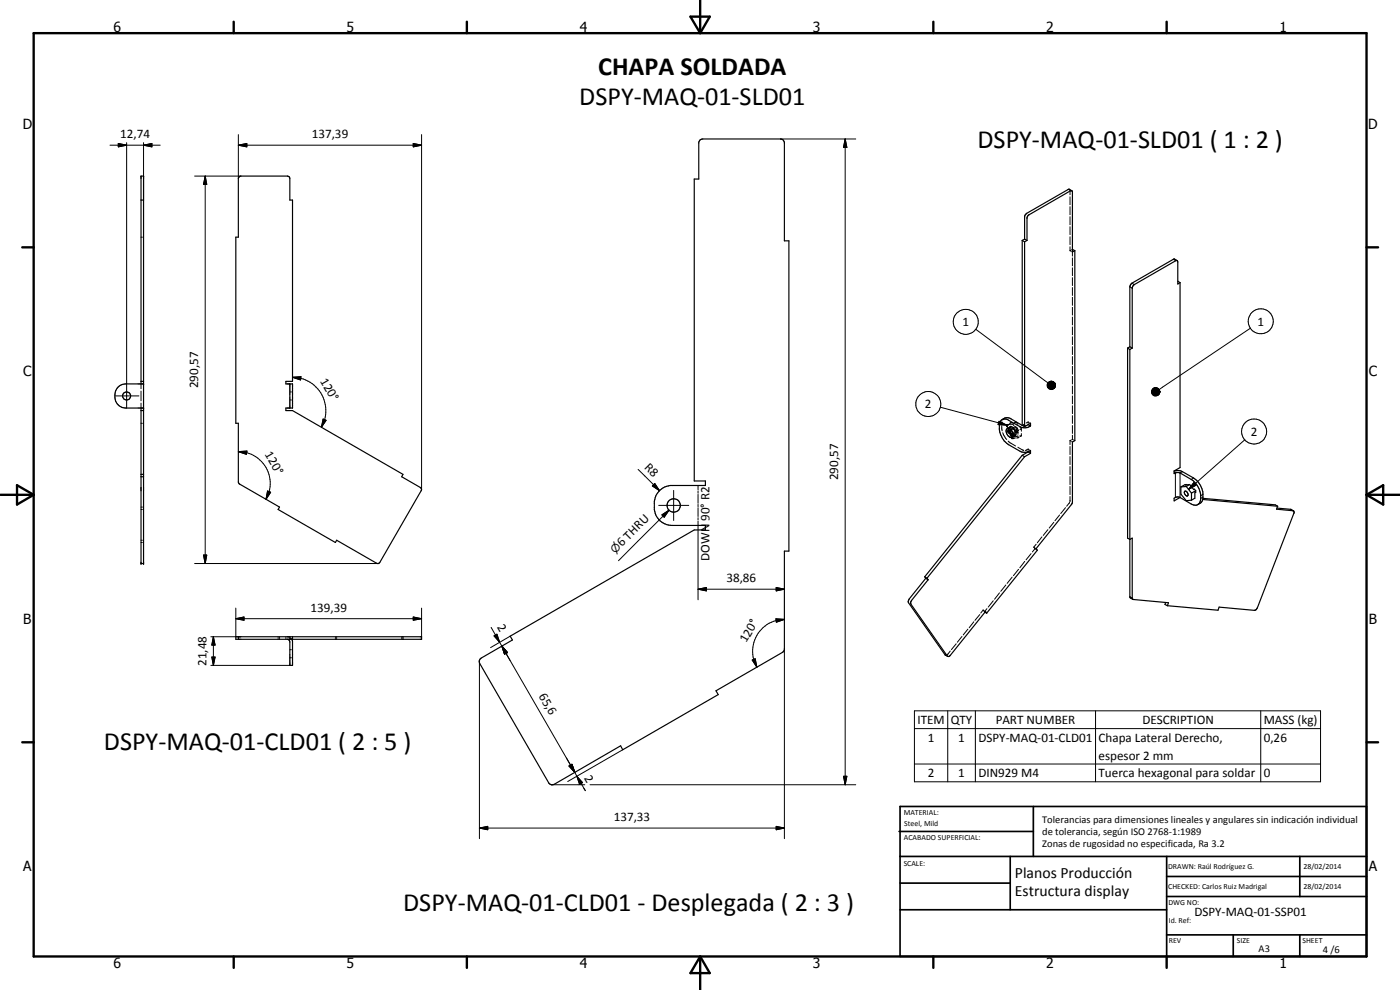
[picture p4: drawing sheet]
<svg xmlns="http://www.w3.org/2000/svg" width="420mm" height="297mm" viewBox="0 0 420 297" stroke-linecap="round" stroke-linejoin="round" font-family="sans-serif">
<g fill="none" stroke="#000" stroke-width=".35">
<path d="M71.8 53l.5-.2h14l.5 .2 .2 .6v6.4h.8v54.4h-2v.8h2v7.2h-2v.8h2l33.1 19.1-.3 .7 5.5 3.3 .4 .4-.1 .5-12.4 21.5-.4 .4-.6-.1-12-6.9-.3 .7-17.2-9.9 .4-.8-12-6.9-.3-.4-.1-17.8h-.7v-55.8h.7v-17.6zM210.1 42l.8-.3h23.3l.8 .3 .4 .7v29.6h1.4v93.1h-1.4v29.5l-.6 .8-19.9 11.6 .6 1.1-28.6 16.6-.6-1.2-20 11.5-1 .1-.6-.5-20.7-35.8-.1-1.1 .5-.6 9.4-5.4-.7-1.1 55.3-31.9h3.3v-1.4h-10a5.3 5.3 0 0 1-5.3-4.7 8.9 8.9 0 0 1 .4-4.1 5.4 5.4 0 0 1 4.3-3.1h10.6v-1.4h-3.3v-90.6h1.3v-11zM321.7 57.2l-1.1-.4-12.8 7.6-.3 .5v6.9M42.3 60h.8M306.8 72.1v55.5M306.8 72.1l.7 .5M307.5 71.8l-.7 .3M307.5 72.6v55.4M307.5 71.8l.7 .3M308.2 72.1v-6.7l.4-.8 13-7.4 .2 .3v18.1l.8-.4M308.2 72.1l-.7 .5M321.8 74.8l.8 .4"/>
<path d="M322.6 75.2v57l-.8 .4v18.1l-.3 .7-10.5 13.2 .3 .5-15.2 18.9M353.2 78.1l-12.8 7.3-.5 .5-.1 18.5M353.2 78.1l.3 .5v6.6l.6-.4M353.3 78.2l-.8-.5-.4 .1-12.8 7.5-.2 .8v18M353.5 84.4l.6 .4M354.1 84.8v55.5l-1.7 1v.8l.7-.3 1 .1 3.4 1.9a6.2 6.2 0 0 1 2.6 6.8 1.65 1.65 0 0 1-2.6 .6l-3.4-1.9M42.3 115.2v-62.4h.8v116.3h-.8v-46.7M42.3 114.4h.8M43.1 115.2h-5.4a3.6 3.6 0 0 0-3.2 3.6 3.6 3.6 0 0 0 3.2 3.6h5.4M87 115.2v7.2M338.4 104.4v57.1l.7 .3 .7-.3v18.1l.2 .2M338.4 104.4l.7 .5"/>
<path d="M339.1 104.9v74.1l.2 .5 .7 .3M339.1 104.1l.7 .3M339.1 104.1l-.7 .3M339.8 104.4l-.7 .5M42.3 123.2h.8M300.7 125.9a2.16 2.16 0 0 1 2.7-.2l3.4 1.9M302.1 128.7l.3-.1a1.99 1.99 0 0 1 1.7 2 .76 .76 0 0 1-.7 .7 .76 .76 0 0 1-.8-.5l-.6-1.3zM302.7 128.6a2.21 2.21 0 0 0 1.3 2.3M303.2 128.9a.95 .95 0 0 0 .8 1.3M306.8 136.6l-29.3 36.5M306.8 136.6l.7 .4M306.8 127.6l.7 .4"/>
<path d="M307.5 137l-29.3 36.5M308.6 135.6h.1M308.6 135.6l.7 .4M308.6 127.4l.7 .4M308.6 135.6l-1.8 1M309.3 127.8a3.1 3.1 0 0 1-3.2 .2l-3.4-1.9a1.67 1.67 0 0 0-1.8-.3 1.67 1.67 0 0 0-1 1.5 6.3 6.3 0 0 0 2.5 5.9l3.7 2.2a3.1 3.1 0 0 0 3.2-.2v.8M309.3 127.8v-.8l-1.8 1M309.3 136l-1.8 1M42.3 142.3h.8M42.3 143h.8M352.4 141.4l1.9-.1 3.9 2.1a6.4 6.4 0 0 1 2.8 6.1M352.4 149.5l.9-.4 .8 .2-1.7 1z"/>
<path d="M354.4 146.1v2.2l1.6 1.9 1.6-.1M355.5 147.4a.8 .8 0 0 1 .9 .5 .8 .8 0 0 1-.2 .9 1.13 1.13 0 0 1-.7-1.4zM356 145.4l-.1 .1M356 145.4l-.2 .1 1.2-.1M356 146l1.6 2M356 145.4l-1.6 .7M356 146l-1.6 .1M357 145.4l1.3 1.5 .2-.1 .3 .4M357 145.4l-1 .6M357.6 148v2.1M358.8 147.2v.5l-.2 .1v1.7l-1 .6M358.8 147.2l-1.2 .8"/>
<path d="M361 149.9l22.4 2M361 149.9l-.4 .8-1.1 .7M361 149.5l21.7 2 .7 .4M361 149.5v.4M383.2 152.4l4.2 .4M383.4 151.9l-.3 .9 5.1 .5M387.4 152.8l.1 .1M387.5 152.9l.7 .4M388.2 153.3l.2 .6-11.1 28.5-.4 .6-.4 .1-10.6-.9-.4 .9-15.2-1.4M277.5 173.1l.3 .4M277.5 173.1l.7 .4M277.8 173.5l-4.9 6.2-.3 .9 11 15.9 .8 .5"/>
<path d="M277.8 173.5l.7 .4M278.2 173.5l.3 .4M278.5 173.9l-4.9 6.2-.3 .9 11.1 15.9M340 179.8l10.7 1-.4 .9M70.8 191.1h55.7v.7h-55.7zM71.5 191.1v.7M86.2 191.8l.6 .3 .2 .6v6.9h.8v-7.2l-.2-.6M87 191.1v.7M87.8 191.1v.7M120.9 191.1v.7M295.6 183.7l.5 .3M296.1 184l-.3-.5-10.6 13.1-.4 .4-.4-.1"/>
<path d="M349.8 180.8l-.2 .6 .7 .3"/>
<circle cx="38" cy="118.8" r="1.21"/>
<circle cx="202.2" cy="151.7" r="2"/>
</g>
<g fill="none" stroke="#000" stroke-width=".3">
<path d="M33 43.6h15.1M35.5 43.1l2.5 .5-2.5 .5zM38 42.8v79.7M43.1 43.6l2.5-.5v1zM43.1 42.8v17.2M58.4 52.8h13.9M61.6 52.8l.4 2.5h-.9zM61.6 52.8v116.3M71.5 43.6l2.6-.5v1zM71.5 43.6h55M71.5 40.4v13.2M124 43.1l2.5 .5-2.5 .5z"/>
<path d="M126.5 40.4v106.5M234.2 41.7h22.6M253.6 41.7l.6 2.5h-1.1zM253.6 41.7v193.8M321 56.8l.1 .1M321.1 57.1v1.3M321.1 59.1v2.3M42.3 71.2h.3M42.8 71.2h.3M321.1 75.2l.3 .2M321.1 62v2.4M321.1 65v2.4"/>
<path d="M321.1 68v2.4M321.1 71v2.4M321.1 74v1.2M321.4 75.1l-.3 .1M321.6 75.5l.2 .1v1.2M321.8 77.4v2.4M321.8 74.8l-.2 .1M352.1 77.8l.7 .4M292.9 98.8l21.6 16.1M321.8 80.3v2.4M321.8 83.3v2.4M321.8 86.3v2.3"/>
<path d="M321.8 89.2v2.4M321.8 92.2v2.3M321.8 95.1v2.4M321.8 98.1v2.4M339.1 86.1l.7 .4M339.7 85l.7 .4M375.3 98.5l-27.4 18.4M34.3 118.8h7.4M42.3 115.2v1.4M42.3 117.3v3M87 117.6h.3M87.5 117.6h.3"/>
<path d="M87.8 113.2l2.5-.2-.1 1zM87.8 113.2a10 10 0 0 1 8.5 4.7 10.4 10.4 0 0 1 1.1 8l-.9 2.3M314.3 115.5l2.5 .1-2.5 .1zM314.3 115.7l2.5-.1-2.5 .4zM314.3 115.6h2.5M314.3 115.2l2.5 .4-2.5-.1zM314.3 116l2.5-.4-2.4 .6zM314.4 115l2.4 .6-2.5-.4zM314.4 116.2l2.4-.6-2.2 .9zM314.6 114.8l.2-.2 2 1zM314.6 114.8l2.2 .8-2.4-.6zM314.6 116.5l2.2-.9-2 1z"/>
<path d="M314.8 114.6l.2-.1 1.8 1.1zM314.8 116.6l2-1-1.8 1.2zM315 114.5l.3-.1 1.5 1.2zM315 116.8l1.8-1.2-1.5 1.2zM315.3 114.4l.2-.1 1.3 1.3zM315.3 116.8l1.5-1.2-1.3 1.3zM315.5 114.3l.3 .1 1 1.2zM315.8 114.4l1 1.2zM316 114.5l.8 1.1zM316.3 114.7l.5 .9zM316.5 114.9l.3 .7zM316.6 115.1l.2 .5z"/>
<path d="M316.8 115.6l-1 1.2-.3 .1zM316.8 115.6l-1 1.2zM316.8 115.6l-.8 1.1zM316.8 115.6l-.5 1zM316.8 115.6l-.3 .8zM316.8 115.6l-.2 .5zM316.8 115.6l-.1 .3zM321.8 101v2.4M321.8 104v2.4M321.8 107v2.3M321.8 109.9v2.4M321.8 112.9v2.3"/>
<path d="M321.8 115.8v2.4M321.8 118.8v2.4M345.6 117.4l2.5 .2-2.5 .1zM345.6 117.7l2.5-.1-2.5 .4zM345.6 117.6h2.5M345.6 117.1l2.5 .5-2.5-.2zM345.6 118l2.5-.4-2.3 .6zM345.8 116.9l2.3 .7-2.5-.5zM345.8 118.2l2.3-.6-2.2 .8zM345.9 116.7l2.2 .9-2.3-.7zM345.9 118.4l2.2-.8-2 1zM346.1 116.5l.3-.1 1.7 1.2z"/>
<path d="M346.1 116.5l2 1.1-2.2-.9zM346.1 118.6l2-1-1.7 1.1zM346.4 116.4l.2-.1 1.5 1.3zM346.4 118.7l1.7-1.1-1.5 1.2zM346.6 116.3h.3l1.2 1.3zM346.6 118.8l1.5-1.2-1.2 1.2zM346.9 116.3l.3 .1 .9 1.2zM347.2 116.4l.2 .1 .7 1.1zM347.4 116.5l.7 1.1zM347.6 116.6l.5 1zM347.8 116.8l.3 .8zM347.9 117l.2 .6z"/>
<path d="M348.1 117.6l-.9 1.1-.3 .1zM348.1 117.6l-.7 1.1h-.2zM348.1 117.6l-.7 1.1zM348.1 117.6l-.5 .9zM348.1 117.6l-.3 .7zM348.1 117.6l-.2 .5zM348.1 117.6v.3zM42.3 127h.3M42.3 120.9v1.5M42.8 127h.3M71.5 135.5l2.6-.2-.2 1zM71.5 135.5a9.6 9.6 0 0 1 9.2 6.8l.4 2.2a9.6 9.6 0 0 1-1.3 5.3"/>
<path d="M87 120h.3M87.5 120h.3M97 125.7l.9 .4-1.4 2.1zM282.2 122.2l19.9 5.4M299.8 126.4l2.3 1.2-2.6-.2zM300.6 127.9l.2 1.4M300.7 126.6h.1M300.7 126.6l-.1 1M300.9 129.8l1.2 2.1M301.4 125.5l-.5 .5M302.1 127.6v.1M302.1 127.9v.1"/>
<path d="M302.2 128h-.1M302.2 127.8l-.1 .2M302.2 127.5l-.1 .1M302.3 127.9h-.1M302.3 127.9v.5M302.3 129v.5M302.3 129.5l.4 .5M302.3 127.5h.2M302.5 128.5l-.3 .2M302.5 127.7l-.2 .2M302.5 127.5l-.2 .2M302.5 132.3l2.3 1.5"/>
<path d="M302.5 127.5h.1M302.5 127.3l-.4 .3M302.7 127.4l-.1 .2M302.7 127.4h-.1M302.7 129.3l-.4 .2M302.8 128.4l-.1 .2M302.9 129a2.21 2.21 0 0 0 1.1 1.6M303.1 128.2l-.4 .2M303.1 128.2l.4-.2 .6 .3M303.1 128.2l-.2 .3M303.1 127.3l-.4 .1M303.1 130.6l.5 .5"/>
<path d="M303.2 128.1l-.4 .3M303.2 128.9l.7 .1M303.3 131.2l.3 .1M303.3 126.8l-.4 .2M303.3 126.8v.7M303.3 128.2v.7M303.3 128.9l-.3 .3M303.3 131.2l.2 .1M303.3 128.9l.6 .7M303.4 128.1v.1M303.4 128.1l-.3 .1M303.4 131.1l-.1 .1"/>
<path d="M303.6 131.1l.2 .1M303.6 131.1h-.1M303.6 131.5l.1 .1M303.7 131.6h.1M303.7 128.6l-.4 .2M303.8 131.4l.3 .2M303.9 128.4l.6 .8 .2 .8M303.9 126.8h-.6M303.9 127.3l.4 .5M303.9 127.3h-.4M303.9 131.6h.2M304 131.1l-.3 .1"/>
<path d="M304 131.3l.3 .2M304.1 128.3l.5-.2a.96 .96 0 0 1 .7 1.4M304.1 128.3l.3 .4M304.1 131.4l-.4 .2M304.2 129.6v.5l-.2 .1M304.2 127l-.3 .3M304.3 131.5l-.2 .1M304.4 130.3l.6 .6M304.4 128.9l.5 .6h.4M304.4 130.8l-.2 .1M304.4 130.7h.1M304.5 130l-.4 .2"/>
<path d="M304.7 130.7h-.2M304.7 130.7h-.1M304.7 130.4l-.2 .4-.5 .1M304.7 129l.3 .8M304.7 131.4l-.4 .1M304.7 128.3l.4 .5M304.9 128.9l.1 .3M304.9 128.9l.1 .2M305 129.8l-.3 .9M305 126.7l-.4 .2M305 126.7h-.6M305 126.7l.5 .6"/>
<path d="M305 130.9l-.5 .2M305 128.9h-.1M305.1 128.8l.2 .3M305.1 128.8h.1M305.2 129.5l.1 .3M305.2 129.2l.1 .2M305.3 129.8h.1M305.3 129.4v.1M305.3 129.7v.1M305.3 129.5l-.3 .2M305.4 129.4l.1 .3M305.5 134.2l1.7 .9"/>
<path d="M305.5 130.9h-.5M305.5 129.7v.6M305.5 130.8v.6M305.5 129.7l-.1 .1M305.5 131.4h-.4M305.7 129.2l-.4 .2M305.8 131.2l-.3 .2M306 128l.5 .7M306.5 128.7l-.4 .2M306.5 130.8l-.3 .2M306.5 128.7v.7M306.5 130.1v.7"/>
<path d="M306.5 130.8h-.5M307.4 127.3l-.6 .3 .4 .2M308.2 127.6l-.4 .2M308.3 134.9l-.5 .2M308.6 134.7l-.2 .1M308.6 134.7l.2 .2M308.6 126.6v.3M308.6 127.1v.3M308.6 134.7v.3M308.6 135.3v.3M308.6 126.6l.2 .1M308.6 126.6l-.6 .3"/>
<path d="M309 135l.3 .2M309 126.9l.3 .1M321.1 132.2l.3 .1M321.1 132.2v1.2M321.1 134v2.4M321.1 137v2.4M321.1 140v2.4M321.4 132.1l-.3 .1M321.6 132.5l.2 .1M321.8 131.8l-.2 .2M321.8 131.8l.3 .2M321.8 121.8v2.3"/>
<path d="M321.8 124.7v2.3M321.8 127.7v2.3M321.8 130.6v1.2M322.3 132.1l.3 .1M373.6 132l-16.9 14.9M42.3 152.9h.3M42.3 152.1h.3M42.8 152.9h.3M42.8 152.1h.3M80.3 147.3l.9 .4-1.4 2.1zM191.5 140.8l6.4 6.4M195.8 145.8l.7-.7 1.4 2.1z"/>
<path d="M196.5 145.1l1.4 2.1-2.1-1.4zM197.7 151.6h9M198.7 154.5l2.1-1.4-1.5 2.1zM200.8 153.1l-15.2 15.1M202.2 147.2v9M209.5 145.7v1.3M209.5 147.3v.7M209.5 148.3v2.7M209.5 151.3v.7M209.5 152.3v2.7M209.5 155.3v.7M209.5 156.3v23.7"/>
<path d="M314.5 158.9l-1.4 1.8M316.3 156.7l-1.4 1.8M318 154.5l-1.4 1.8M319.8 152.3l-1.5 1.8M321 150.7l-.9 1.2M321.1 143v2.4M321.1 146v2.4M321.1 149v1.5M352.4 141.7l.4 .2v7.4M354.9 141.5l-.8 .4v7.4M358.2 143.4l-.7 .4M358.3 144.8l.6 .8-2.2 1.3z"/>
<path d="M361 149.1l-.7 .5M361 148.3l-.7 .5M387.3 152.8l.8 .4M42.3 162.8h.3M42.3 162.1h.3M42.8 162.8h.3M42.8 162.1h.3M58.4 169.1h55.2M61.1 166.5h.9l-.4 2.6zM209.5 176.8l2.5-.5v1zM209.5 176.8h25.9M232.9 176.3l2.5 .5-2.5 .5z"/>
<path d="M300 177.9l-1.5 1.9M301.9 175.5l-1.6 1.9M303.8 173.1l-1.6 1.9M305.7 170.8l-1.5 1.9M307.5 168.4l-1.4 1.9M309.4 166.1l-1.5 1.9M310.2 164.2l.2 .1M310.2 164.2l.3 .1M310.5 164.5l.1 .2M310.6 164.7l-.8 .9M310.6 164.7l.2 .1M310.7 164.5l.3 .1"/>
<path d="M311 163.3l-.8 .9M311.1 164.9l.2 .2M312.7 161.1l-1.4 1.8M339.1 179l.7 .5M63.3 191.1h9M63.3 199.6h23.7M63.6 197.1h.9l-.5 2.5zM64 191.1l.5 2.4h-.9zM64 191.1v8.5M70.8 185.6l2.4-.5v1zM70.8 185.6h55.7M70.8 182.5v8.6"/>
<path d="M83.5 191.1v.2M83.5 191.6v.2M83.9 191.1v.2M83.9 191.6v.2M85.8 191.1v.2M85.8 191.6v.2M86.2 191.1h.5M87 194.9h.3M87 197.4h.3M87.2 191.4h.1M87.2 191.4l.4 .4M87.5 194.9h.3"/>
<path d="M87.5 197.4h.3M100.7 191.1v.2M100.7 191.6v.2M101 191.1v.2M101 191.6v.2M120.6 191.1v.2M120.6 191.6v.2M124 185.1l2.5 .5-2.5 .5zM126.5 182.5v8.6M143.9 198.2v53.4M147.4 188.3l2.5 4.4M148.3 190.8l.8-.5 .8 2.4z"/>
<path d="M149.9 192.7l.7 1.1M150.6 193.8l1.7 2-.9 .5zM150.6 193.8l20.6 35.8M153.1 190.9l-5.9 3.4M225.8 198l.8-.3 .5 2.5zM232.9 185.7l2.5 .1-2.4 .9zM235.4 194.7v56.9M235.4 185.8a9.5 9.5 0 0 0-9.3 7.6l-.2 2.2a8.7 8.7 0 0 0 1.2 4.6M283.7 196.6h.3M284 196.6h.1M285.2 195.3l-.9 1.1M287 193.2l-1.5 1.7"/>
<path d="M288.7 191l-1.4 1.7M290.5 188.8l-1.4 1.7M292.3 186.6l-1.4 1.7M294 184.4l-1.4 1.7M295.1 183l.1 .2M295.1 183l.2 .2M295.1 183l-.8 .9M295.3 183.4l.1 .2M295.4 183.6h.1M295.6 183.6v.1M295.6 183.3l.2 .2M296.2 182.6l-.8 1"/>
<path d="M298.1 180.3l-1.5 1.9M274.4 213.3h121.9v21.3h-121.9zM274.4 218.6h121.9M284.4 213.3v21.3M292.7 213.3v21.3M328.8 213.3v21.3M378.4 213.3v21.3M165.4 235.5h8.1M170 227.4l1.2 2.2M170.8 229.8l.9-.5 .8 2.4zM171.2 229.6l1.3 2.1M172.5 231.7l.6 1.2"/>
<path d="M173.1 232.9l1.7 1.9-.9 .5zM173.1 232.9l2.6 4.3-.5-.7M173.6 235.5h1.9M177.1 235.5h79.7M186.9 225l-16.5 9.5M253.1 232.9h1.1l-.6 2.6zM274.4 229.2h121.9M143.9 248.5l2.5-.6v1.1zM143.9 248.5h91.5M232.9 247.9l2.5 .6-2.5 .5z"/>
<circle cx="289.8" cy="96.6" r="3.8"/>
<circle cx="378.4" cy="96.4" r="3.7"/>
<circle cx="278.6" cy="121.2" r="3.7"/>
<circle cx="376.4" cy="129.5" r="3.8"/>
</g>
<g fill="#000">
<circle cx="43.1" cy="115.2" r=".18"/>
<circle cx="43.1" cy="122.4" r=".18"/>
<circle cx="42.3" cy="169.1" r=".18"/>
<circle cx="43.1" cy="169.1" r=".18"/>
</g>
<g fill="none" stroke="#000" stroke-width=".71">
<path d="M10.1 9.9h400v277.1h-400zM70.1 6.5v3.4M140.1 6.5v3.4M207.2 5h5.8l-2.9 4.9zM210.1 0v9.9M280.1 6.5v3.4M350.1 6.5v3.4M6.7 74.2h3.4M410.1 74.2h3.5M.1 148.5h10M5.1 145.6l5 2.9-5 2.9zM410.1 148.5h10"/>
<path d="M410.1 148.5l5-2.9v5.8zM6.7 222.7h3.4M410.1 222.7h3.5M70.1 287v3.4M140.1 287v3.4M210.1 287v10M210.1 287l2.9 5h-5.8zM280.1 287v3.4M350.1 287v3.4"/>
</g>
<g fill="none" stroke="#000" stroke-width=".51">
<path d="M269.8 249.5h40.3M270.1 242h140v45h-140zM270.1 257h140M303.2 257v16M310.1 242v15M350.1 257v30M390.1 257v12M270.1 265h33.1M270.1 273h80M350.1 269h60M350.1 263h60M350.1 280.5h60"/>
<path d="M370.1 280.5v6.5M390.1 280.5v6.5"/>
</g>
<g fill="#000">
<path d="M35.5 43.1l2.5 .5-2.5 .5zM43.1 43.6l2.5-.5v1zM61.6 52.8l.4 2.5h-.9zM71.5 43.6l2.6-.5v1zM124 43.1l2.5 .5-2.5 .5zM253.6 41.7l.6 2.5h-1.1zM87.8 113.2l2.5-.2-.1 1zM316.6 115.1l.2 .5zM316.5 114.9l.3 .7zM316.3 114.7l.5 .9zM316 114.5l.8 1.1zM315.8 114.4l1 1.2z"/>
<path d="M315.5 114.3l.3 .1 1 1.2zM315.3 114.4l.2-.1 1.3 1.3zM315 114.5l.3-.1 1.5 1.2zM314.8 114.6l.2-.1 1.8 1.1zM314.6 114.8l.2-.2 2 1zM314.6 114.8l2.2 .8-2.4-.6zM314.4 115l2.4 .6-2.5-.4zM314.3 116l2.5-.4-2.4 .6zM314.4 116.2l2.4-.6-2.2 .9zM314.6 116.5l2.2-.9-2 1zM314.8 116.6l2-1-1.8 1.2zM315 116.8l1.8-1.2-1.5 1.2z"/>
<path d="M315.3 116.8l1.5-1.2-1.3 1.3zM316.8 115.6l-1 1.2-.3 .1zM316.8 115.6l-1 1.2zM316.8 115.6l-.8 1.1zM316.8 115.6l-.5 1zM316.8 115.6l-.3 .8zM316.8 115.6l-.2 .5zM316.8 115.6l-.1 .3zM347.9 117l.2 .6zM347.8 116.8l.3 .8zM347.6 116.6l.5 1zM347.4 116.5l.7 1.1z"/>
<path d="M347.2 116.4l.2 .1 .7 1.1zM346.9 116.3l.3 .1 .9 1.2zM346.6 116.3h.3l1.2 1.3zM346.4 116.4l.2-.1 1.5 1.3zM346.1 116.5l.3-.1 1.7 1.2zM346.1 116.5l2 1.1-2.2-.9zM345.9 116.7l2.2 .9-2.3-.7zM345.8 116.9l2.3 .7-2.5-.5zM345.6 118l2.5-.4-2.3 .6zM345.8 118.2l2.3-.6-2.2 .8zM345.9 118.4l2.2-.8-2 1zM346.1 118.6l2-1-1.7 1.1z"/>
<path d="M346.4 118.7l1.7-1.1-1.5 1.2zM346.6 118.8l1.5-1.2-1.2 1.2zM348.1 117.6l-.9 1.1-.3 .1zM348.1 117.6l-.7 1.1h-.2zM348.1 117.6l-.7 1.1zM348.1 117.6l-.5 .9zM348.1 117.6l-.3 .7zM348.1 117.6l-.2 .5zM348.1 117.6v.3zM71.5 135.5l2.6-.2-.2 1zM97 125.7l.9 .4-1.4 2.1zM299.8 126.4l2.3 1.2-2.6-.2z"/>
<path d="M80.3 147.3l.9 .4-1.4 2.1zM196.5 145.1l1.4 2.1-2.1-1.4zM198.7 154.5l2.1-1.4-1.5 2.1zM358.3 144.8l.6 .8-2.2 1.3zM61.1 166.5h.9l-.4 2.6zM209.5 176.8l2.5-.5v1zM232.9 176.3l2.5 .5-2.5 .5zM63.6 197.1h.9l-.5 2.5zM64 191.1l.5 2.4h-.9zM70.8 185.6l2.4-.5v1zM124 185.1l2.5 .5-2.5 .5zM148.3 190.8l.8-.5 .8 2.4z"/>
<path d="M150.6 193.8l1.7 2-.9 .5zM225.8 198l.8-.3 .5 2.5zM232.9 185.7l2.5 .1-2.4 .9zM170.8 229.8l.9-.5 .8 2.4zM173.1 232.9l1.7 1.9-.9 .5zM253.1 232.9h1.1l-.6 2.6zM143.9 248.5l2.5-.6v1.1zM232.9 247.9l2.5 .6-2.5 .5z"/>
</g>
<path d="M314.3 115.4h2.5M314.3 115.8h2.5" fill="none" stroke="#000" stroke-width=".38"/>
<path d="M345.6 117.3h2.5M345.6 117.8h2.5" fill="none" stroke="#000" stroke-width=".42"/>
<g font-size="7.9">
<text x="179.5" y="22.4">CHAPA SOLDADA</text>
<text x="173.9" y="31.4">DSPY-MAQ-01-SLD01</text>
<text x="293.4" y="44.3">DSPY-MAQ-01-SLD01 ( 1 : 2 )</text>
<text x="31.2" y="225.2">DSPY-MAQ-01-CLD01 ( 2 : 5 )</text>
<text x="121" y="273.5">DSPY-MAQ-01-CLD01 - Desplegada ( 2 : 3 )</text>
</g>
<g font-size="4.7">
<text x="304.6" y="263.5">Planos Producción</text>
<text x="304.6" y="268.9">Estructura display</text>
</g>
<g font-size="4.2">
<text x="34" y="9.6">6</text>
<text x="104" y="9.6">5</text>
<text x="174" y="9.6">4</text>
<text x="244" y="9.6">3</text>
<text x="314" y="9.6">2</text>
<text x="384" y="9.6">1</text>
<text x="6.8" y="38.7">D</text>
<text x="410.6" y="38.7">D</text>
<text x="7" y="112.9">C</text>
<text x="410.8" y="112.9">C</text>
<text x="7" y="187.1">B</text>
<text x="410.8" y="187.1">B</text>
<text x="7" y="261.4">A</text>
<text x="410.8" y="261.4">A</text>
<text x="34" y="290.4">6</text>
<text x="104" y="290.4">5</text>
<text x="174" y="290.4">4</text>
<text x="244" y="290.4">3</text>
<text x="314" y="290.4">2</text>
<text x="384" y="290.4">1</text>
</g>
<g font-size="3.9">
<text x="36.1" y="41.5">12,74</text>
<text x="93.6" y="41.5">137,39</text>
<text x="288.9" y="97.8">1</text>
<text x="377.4" y="97.7">1</text>
<text x="59.5" y="116.5" transform="rotate(-90 59.5 116.5)">290,57</text>
<text x="96" y="114.3" transform="rotate(60 96 114.3)">120°</text>
<text x="277.6" y="122.6">2</text>
<text x="375.4" y="130.8">2</text>
<text x="79.4" y="136.4" transform="rotate(60 79.4 136.4)">120°</text>
<text x="193.2" y="140.3" transform="rotate(45 193.2 140.3)">R8</text>
<text x="251.6" y="144.1" transform="rotate(-90 251.6 144.1)">290,57</text>
<text x="186.6" y="164.2" transform="rotate(-45 186.6 164.2)">6 THRU</text>
<text x="212.9" y="168.2" transform="rotate(-90 212.9 168.2)">DOWN 90° R2</text>
<text x="218" y="174.7">38,86</text>
<text x="93.2" y="183.6">139,39</text>
<text x="149.1" y="188.2" transform="rotate(60 149.1 188.2)">2</text>
<text x="224" y="193" transform="rotate(-60 224 193)">120°</text>
<text x="62" y="199.8" transform="rotate(-90 62 199.8)">21,48</text>
<text x="161.6" y="208.7" transform="rotate(60 161.6 208.7)">65,6</text>
<text x="275.3" y="217.2">ITEM</text>
<text x="285.3" y="217.2">QTY</text>
<text x="298.8" y="217.2">PART NUMBER</text>
<text x="342.8" y="217.2">DESCRIPTION</text>
<text x="379.3" y="217.3">MASS (kg)</text>
<text x="278.5" y="222.5">1</text>
<text x="287.6" y="222.5">1</text>
<text x="293.6" y="222.5">DSPY-MAQ-01-CLD01</text>
<text x="329.7" y="222.6">Chapa Lateral Derecho,</text>
<text x="329.7" y="228">espesor 2 mm</text>
<text x="379.3" y="222.5">0,26</text>
<text x="175.2" y="233.3" transform="rotate(60 175.2 233.3)">2</text>
<text x="278.5" y="233.2">2</text>
<text x="287.6" y="233.2">1</text>
<text x="293.6" y="233.2">DIN929 M4</text>
<text x="329.7" y="233.3">Tuerca hexagonal para soldar</text>
<text x="379.3" y="233.2">0</text>
<text x="184.2" y="246.4">137,33</text>
<text x="358.5" y="275">DSPY-MAQ-01-SSP01</text>
</g>
<text font-size="3.3" x="184.6" y="166.2" transform="rotate(-45 184.6 166.2)">n</text>
<g font-size="3.1">
<text x="312.7" y="246.8">Tolerancias para dimensiones lineales y angulares sin indicación individual</text>
<text x="312.7" y="250.4">de tolerancia, según ISO 2768-1:1989</text>
<text x="312.7" y="254">Zonas de rugosidad no especificada, Ra 3.2</text>
<text x="377.7" y="285.6">A3</text>
<text x="397" y="285.9">4 /6</text>
</g>
<g font-size="2.4">
<text x="271.2" y="244.4">MATERIAL:</text>
<text x="271.3" y="252">ACABADO SUPERFICIAL:</text>
<text x="271.4" y="247.9">Steel, Mild</text>
<text x="271.2" y="259.7">SCALE:</text>
<text x="350.6" y="260.8">DRAWN: Raúl Rodríguez G.</text>
<text x="391.2" y="260.6">28/02/2014</text>
<text x="350.6" y="266.9">CHECKED: Carlos Ruiz Madrigal</text>
<text x="391.2" y="266.7">28/02/2014</text>
<text x="350.6" y="271.4">DWG NO:</text>
<text x="350.8" y="276.9">Id. Ref:</text>
<text x="350.8" y="282.8">REV</text>
<text x="371.2" y="282.9">SIZE</text>
<text x="390.9" y="282.9">SHEET</text>
</g>
</svg>
